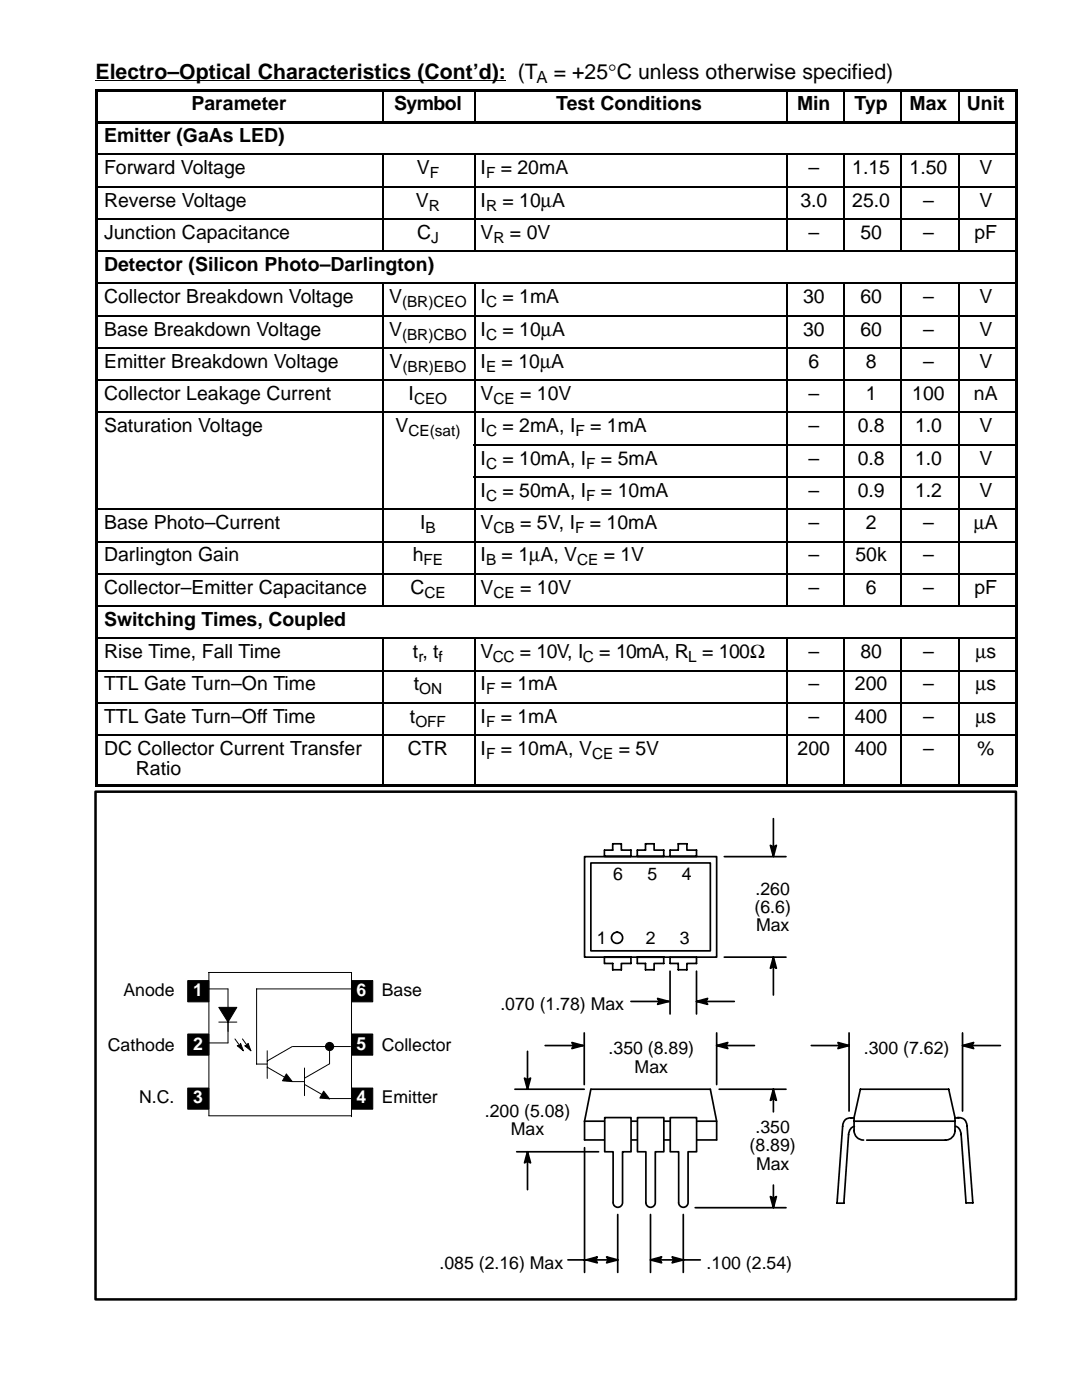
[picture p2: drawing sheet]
<svg xmlns="http://www.w3.org/2000/svg" width="216mm" height="279mm" viewBox="0 0 216 279" stroke-linecap="round" stroke-linejoin="round" font-family="sans-serif">
<path d="M19.1 16.1h81.8" fill="none" stroke="#000" stroke-width=".2"/>
<g fill="#000">
<path d="M19.1 17.8h.4v6.4h-.4z" fill-rule="evenodd"/>
<path d="M19.1 17.8h57.1v.5h-57.1z" fill-rule="evenodd"/>
<path d="M76.2 17.8h18.3v.5h-18.3z" fill-rule="evenodd"/>
<path d="M94.5 17.8h62.3v.5h-62.3z" fill-rule="evenodd"/>
<path d="M156.8 17.8h11.4v.5h-11.4z" fill-rule="evenodd"/>
<path d="M168.2 17.8h11.5v.5h-11.5z" fill-rule="evenodd"/>
<path d="M179.7 17.8h11.4v.5h-11.4z" fill-rule="evenodd"/>
<path d="M191.1 17.8h12v.5h-12z" fill-rule="evenodd"/>
<path d="M202.6 17.8h.4v6.4h-.4z" fill-rule="evenodd"/>
<path d="M19.1 24.2h.4v6.5h-.4z" fill-rule="evenodd"/>
<path d="M19.1 24.2h184v.5h-184z" fill-rule="evenodd"/>
<path d="M19.1 30.7h.4v6.4h-.4z" fill-rule="evenodd"/>
<path d="M19.1 37.1h.4v6.4h-.4z" fill-rule="evenodd"/>
<path d="M202.6 24.2h.4v6.5h-.4z" fill-rule="evenodd"/>
<path d="M202.6 30.7h.4v6.4h-.4z" fill-rule="evenodd"/>
<path d="M202.6 37.1h.4v6.4h-.4z" fill-rule="evenodd"/>
<path d="M19.1 43.5h.4v6.5h-.4z" fill-rule="evenodd"/>
<path d="M19.1 50h.4v6.4h-.4z" fill-rule="evenodd"/>
<path d="M19.1 56.4h.4v6.5h-.4z" fill-rule="evenodd"/>
<path d="M202.6 43.5h.4v6.5h-.4z" fill-rule="evenodd"/>
<path d="M202.6 50h.4v6.4h-.4z" fill-rule="evenodd"/>
<path d="M202.6 56.4h.4v6.5h-.4z" fill-rule="evenodd"/>
<path d="M19.1 62.8h.4v6.5h-.4z" fill-rule="evenodd"/>
<path d="M19.1 69.3h.4v6.4h-.4z" fill-rule="evenodd"/>
<path d="M19.1 75.7h.4v6.5h-.4z" fill-rule="evenodd"/>
<path d="M202.6 62.8h.4v6.5h-.4z" fill-rule="evenodd"/>
<path d="M202.6 69.3h.4v6.4h-.4z" fill-rule="evenodd"/>
<path d="M202.6 75.7h.4v6.5h-.4z" fill-rule="evenodd"/>
<path d="M19.1 82.2h.4v6.4h-.4z" fill-rule="evenodd"/>
<path d="M19.1 88.6h.4v6.4h-.4z" fill-rule="evenodd"/>
<path d="M19.1 95h.4v6.5h-.4z" fill-rule="evenodd"/>
<path d="M202.6 82.2h.4v6.4h-.4z" fill-rule="evenodd"/>
<path d="M202.6 88.6h.4v6.4h-.4z" fill-rule="evenodd"/>
<path d="M202.6 95h.4v6.5h-.4z" fill-rule="evenodd"/>
<path d="M19.1 101.5h.4v6.4h-.4z" fill-rule="evenodd"/>
<path d="M19.1 107.9h.4v6.5h-.4z" fill-rule="evenodd"/>
<path d="M19.1 114.4h.4v6.4h-.4z" fill-rule="evenodd"/>
<path d="M202.6 101.5h.4v6.4h-.4z" fill-rule="evenodd"/>
<path d="M202.6 107.9h.4v6.5h-.4z" fill-rule="evenodd"/>
<path d="M202.6 114.4h.4v6.4h-.4z" fill-rule="evenodd"/>
<path d="M19.1 120.8h.4v6.4h-.4z" fill-rule="evenodd"/>
<path d="M19.1 127.2h.4v6.5h-.4z" fill-rule="evenodd"/>
<path d="M19.1 133.7h.4v6.4h-.4z" fill-rule="evenodd"/>
<path d="M202.6 120.8h.4v6.4h-.4z" fill-rule="evenodd"/>
<path d="M202.6 127.2h.4v6.5h-.4z" fill-rule="evenodd"/>
<path d="M202.6 133.7h.4v6.4h-.4z" fill-rule="evenodd"/>
<path d="M19.1 140.1h.4v6.5h-.4z" fill-rule="evenodd"/>
<path d="M19.1 146.5h.4v10.5h-.4z" fill-rule="evenodd"/>
<path d="M19.1 156.6h57.1v.4h-57.1z" fill-rule="evenodd"/>
<path d="M76.2 156.6h18.3v.4h-18.3z" fill-rule="evenodd"/>
<path d="M94.5 156.6h62.3v.4h-62.3z" fill-rule="evenodd"/>
<path d="M156.8 156.6h11.4v.4h-11.4z" fill-rule="evenodd"/>
<path d="M168.2 156.6h11.5v.4h-11.5z" fill-rule="evenodd"/>
<path d="M179.7 156.6h11.4v.4h-11.4z" fill-rule="evenodd"/>
<path d="M191.1 156.6h12v.4h-12z" fill-rule="evenodd"/>
<path d="M202.6 140.1h.4v6.5h-.4z" fill-rule="evenodd"/>
<path d="M202.6 146.5h.4v10.5h-.4z" fill-rule="evenodd"/>
</g>
<g fill="none" stroke="#000" stroke-width=".32">
<path d="M76.4 17.8v6.4M94.7 17.8v6.4M157 17.8v6.4M168.4 17.8v6.4M179.8 17.8v6.4M191.3 17.8v6.4M19.1 30.8h184M19.1 37.3h184M76.4 30.7v19.3M94.7 30.7v19.3M157 30.7v19.3M168.4 30.7v19.3"/>
<path d="M179.8 30.7v19.3M191.3 30.7v19.3M19.1 43.7h184M19.1 50.1h184M19.1 56.6h184M76.4 56.4v64.4M94.7 56.4v64.4M157 56.4v64.4M168.4 56.4v64.4M179.8 56.4v64.4M191.3 56.4v64.4M19.1 63h184"/>
<path d="M19.1 69.4h184M19.1 75.9h184M19.1 82.3h184M94.5 88.8h108.6M94.5 95.2h108.6M19.1 101.6h184M19.1 108.1h184M19.1 114.5h184M19.1 121h184M19.1 127.4h184M19.1 133.8h184M76.4 127.2v29.8"/>
<path d="M94.7 127.2v29.8M157 127.2v29.8M168.4 127.2v29.8M179.8 127.2v29.8M191.3 127.2v29.8M19.1 140.3h184M19.1 146.7h184"/>
</g>
<path d="M19.1 158h183.6v101.3h-183.6z" fill="none" stroke="#000" stroke-width=".5"/>
<path d="M117.9 217.4h23.8M116.6 227.5h26.4M116.6 223.8h26.4" fill="none" stroke="#000" stroke-width=".34"/>
<path d="M120.7 223h5.2v6.9h-1.7v10.1a.94 .94 0 0 1-.9 .9 .94 .94 0 0 1-1-.9v-10.1h-1.6z" fill-rule="evenodd" fill="#fff"/>
<path d="M120.7 223h5.2v6.9h-1.7v10.1a.94 .94 0 0 1-.9 .9 .94 .94 0 0 1-1-.9v-10.1h-1.6z" fill="none" stroke="#000" stroke-width=".34"/>
<path d="M127.2 223h5.3v6.9h-1.7v10.1a.94 .94 0 0 1-1 .9 .94 .94 0 0 1-.9-.9v-10.1h-1.7z" fill-rule="evenodd" fill="#fff"/>
<path d="M127.2 223h5.3v6.9h-1.7v10.1a.94 .94 0 0 1-1 .9 .94 .94 0 0 1-.9-.9v-10.1h-1.7z" fill="none" stroke="#000" stroke-width=".34"/>
<path d="M133.7 223h5.3v6.9h-1.7v10.1a.94 .94 0 0 1-.9 .9 .94 .94 0 0 1-1-.9v-10.1h-1.7z" fill-rule="evenodd" fill="#fff"/>
<g fill="none" stroke="#000" stroke-width=".34">
<path d="M116.6 171h26.4v20h-26.4zM117.9 172.2h23.8v17.6h-23.8zM120.6 169.7v1.2M120.7 169.7h1.6v-1.3h1.7v1.3h1.9v1.2h-5.2M127.2 169.7v1.2M127.2 169.7h1.6v-1.3h1.7v1.3h1.9v1.2h-5.2M133.7 169.7v1.2M133.7 169.7h1.6v-1.3h1.8v1.3h1.9v1.2h-5.3M144.5 171h12.3M153.7 168.7l.6 .3 .6-.3-.6 2.2zM154.3 163.4v7.5M120.6 191v1.3"/>
<path d="M120.7 191h5.2v1.3h-1.9v1.2h-1.7v-1.2h-1.6M125.9 199.9h7.5M127.2 191v1.3M127.2 191h5.2v1.3h-1.9v1.2h-1.7v-1.2h-1.6M131.2 199.3l2.2 .6-2.2 .5 .4-.5zM133.7 191v1.3M133.7 193.8v8.6M133.7 191h5.3v1.3h-1.9v1.2h-1.8v-1.2h-1.6M139 199.9l2.2-.6-.3 .6 .3 .5zM139 193.8v8.6M139 199.9h7.5M144.5 191h12.3"/>
<path d="M154.3 191l.6 2.2-.6-.3-.6 .3zM154.3 191v7.6M102.7 217.4h13.9M104.7 215.2l.6 .3 .6-.3-.6 2.2zM105.3 209.8v7.6M108.8 208.7h7.5M114.1 208.1l2.2 .6-2.2 .6 .4-.6zM116.6 206.1v10.4M117.9 217.4l-1.3 6.4v3.7M141.7 217.4l1.3 6.4v3.7M143 208.7l2.2-.6-.3 .6 .3 .6zM143 206.1v10.4"/>
<path d="M143 208.7h7.5M143.5 217.4h13.3M154.3 217.4l.6 2.2-.6-.4-.6 .4zM154.3 217.4v4.5M161.9 208.7h7.5M167.2 208.1l2.2 .6-2.2 .6 .3-.6zM169.4 206.1v15.6M192.1 208.7l2.2-.6-.4 .6 .4 .6zM192.1 208.7h7.5M192.1 206.1v15.6M103.1 229.9h16.3M105.3 229.9l.6 2.2-.6-.4-.6 .4z"/>
<path d="M105.3 229.9v7.5M116.6 229v24.9M133.7 223h5.3v6.9h-1.7v10.1a.94 .94 0 0 1-.9 .9 .94 .94 0 0 1-1-.9v-10.1h-1.7zM153.7 238.8l.6 .4 .6-.4-.6 2.2zM154.3 236.5v4.5M170.1 223.1a1.61 1.61 0 0 0-2 1.7l-1.1 15.3h1.4l.9-13.6a1.64 1.64 0 0 1 1.2-1.7M170.1 223.1h.3M170.4 223.8h20.2M172.3 227.5a1.89 1.89 0 0 1-1.9-1.9v-2.6l1.3-5.6h17.6l1.3 5.6v2.6a1.89 1.89 0 0 1-1.9 1.9h-15.8M190.6 223.1h.7M191 223h.3M191.3 223.1a1.55 1.55 0 0 1 1.7 1.6l1.1 15.4h-1.3l-1-13.7a1.64 1.64 0 0 0-1.2-1.6"/>
<path d="M113.3 251.4h10M117 251.4l2.2-.6-.4 .6 .4 .6zM121 250.8l2.3 .6-2.3 .6 .4-.6zM123.3 242.4v11.5M129.8 251.4l2.2-.6-.3 .6 .3 .6zM129.8 251.4h9.9M129.8 242.4v11.5M134.1 250.8l2.2 .6-2.2 .6 .4-.6zM136.3 242.4v11.5M138.7 241h18.1"/>
<circle cx="123.1" cy="187.2" r="1.11"/>
</g>
<g fill="#000">
<path d="M153.7 168.7l.6 .3 .6-.3-.6 2.2z" fill-rule="evenodd"/>
<path d="M131.2 199.3l2.2 .6-2.2 .5 .4-.5z" fill-rule="evenodd"/>
<path d="M139 199.9l2.2-.6-.3 .6 .3 .5z" fill-rule="evenodd"/>
<path d="M154.3 191l.6 2.2-.6-.3-.6 .3z" fill-rule="evenodd"/>
<path d="M47.3 208.7l.5-.1 .2-.4 .6 1.5z" fill-rule="evenodd"/>
<path d="M48.8 208.7l.5-.1 .2-.4 .6 1.5z" fill-rule="evenodd"/>
<path d="M104.7 215.2l.6 .3 .6-.3-.6 2.2z" fill-rule="evenodd"/>
<path d="M114.1 208.1l2.2 .6-2.2 .6 .4-.6z" fill-rule="evenodd"/>
<path d="M143 208.7l2.2-.6-.3 .6 .3 .6z" fill-rule="evenodd"/>
<path d="M154.3 217.4l.6 2.2-.6-.4-.6 .4z" fill-rule="evenodd"/>
<path d="M167.2 208.1l2.2 .6-2.2 .6 .3-.6z" fill-rule="evenodd"/>
<path d="M192.1 208.7l2.2-.6-.4 .6 .4 .6z" fill-rule="evenodd"/>
<path d="M105.3 229.9l.6 2.2-.6-.4-.6 .4z" fill-rule="evenodd"/>
<path d="M153.7 238.8l.6 .4 .6-.4-.6 2.2z" fill-rule="evenodd"/>
<path d="M117 251.4l2.2-.6-.4 .6 .4 .6z" fill-rule="evenodd"/>
<path d="M121 250.8l2.3 .6-2.3 .6 .4-.6z" fill-rule="evenodd"/>
<path d="M129.8 251.4l2.2-.6-.3 .6 .3 .6z" fill-rule="evenodd"/>
<path d="M134.1 250.8l2.2 .6-2.2 .6 .4-.6z" fill-rule="evenodd"/>
</g>
<path d="M41.7 197.4h3.8v10.7h-3.8M43.7 204h3.6M46.9 207.3l1.7 2.4M47.3 208.7l.5-.1 .2-.4 .6 1.5zM48.4 207.3l1.7 2.4M48.8 208.7l.5-.1 .2-.4 .6 1.5zM58.3 208.9h11.6M65.2 219.2h4.9M70.1 222.7h-28.4v-28.6h28.4v28.8" fill="none" stroke="#000" stroke-width=".2"/>
<g fill="#000" stroke="#000" stroke-width=".2">
<path d="M43.7 201h3.6l-1.8 3z"/>
<path d="M37.5 195.7h4.2v4.2h-4.2z" fill-rule="evenodd"/>
<path d="M70.1 195.7h4.3v4.2h-4.3z" fill-rule="evenodd"/>
<path d="M37.5 206.4h4.2v4.2h-4.2z" fill-rule="evenodd"/>
<path d="M37.5 217.1h4.2v4.3h-4.2z" fill-rule="evenodd"/>
<path d="M70.1 206.4h4.3v4.2h-4.3z" fill-rule="evenodd"/>
<path d="M70.1 217.1h4.3v4.3h-4.3z" fill-rule="evenodd"/>
</g>
<path d="M58.3 215.9l7.5-5.3v10.4z" fill="#fff"/>
<path d="M58.3 215.9h2.4M60.8 216.4l5 2.9M60.8 213.1v5.6M65.8 212.3l-5 2.9" fill="none" stroke="#000" stroke-width=".2"/>
<path d="M64.6 217.8l1.2 1.5-2-.2z" fill="#000" stroke="#000" stroke-width=".2"/>
<path d="M50.9 212.4l7.4-5.2v10.3z" fill="#fff"/>
<path d="M70.1 197.4h-18.9v15h2.1M53.3 213l5 2.9M53.3 209.7v5.5M58.3 208.9l-5 2.8M65.8 208.9v3.4" fill="none" stroke="#000" stroke-width=".2"/>
<g fill="#000" stroke="#000" stroke-width=".2">
<path d="M57.1 214.3l1.2 1.6-1.9-.2z"/>
<circle cx="65.8" cy="208.9" r=".82"/>
</g>
<g font-size="4.2">
<text x="19.1" y="15.7">Electro–Optical Characteristics (Cont’d): (T</text>
<text x="110.5" y="15.7">= +25°C unless otherwise specified)</text>
</g>
<g font-size="3.9">
<text x="38.2" y="21.9">Parameter</text>
<text x="78.6" y="21.9">Symbol</text>
<text x="111" y="21.9">Test Conditions</text>
<text x="159" y="21.9">Min</text>
<text x="170.5" y="21.9">Typ</text>
<text x="181.5" y="21.9">Max</text>
<text x="192.9" y="21.9">Unit</text>
<text x="20.8" y="28.3">Emitter (GaAs LED)</text>
<text x="20.8" y="34.8">Forward Voltage</text>
<text x="83.2" y="34.8">V</text>
<text x="95.9" y="34.8">I</text>
<text x="99.9" y="34.8">= 20mA</text>
<text x="161.3" y="34.8">–</text>
<text x="170.1" y="34.8">1.15</text>
<text x="181.5" y="34.8">1.50</text>
<text x="195.4" y="34.8">V</text>
<text x="20.8" y="41.2">Reverse Voltage</text>
<text x="83" y="41.2">V</text>
<text x="95.9" y="41.2">I</text>
<text x="100.3" y="41.2">= 10µA</text>
<text x="159.7" y="41.2">3.0</text>
<text x="170.1" y="41.2">25.0</text>
<text x="184.2" y="41.2">–</text>
<text x="195.4" y="41.2">V</text>
<text x="20.8" y="47.7">Junction Capacitance</text>
<text x="83.2" y="47.7">C</text>
<text x="95.9" y="47.7">V</text>
<text x="101.8" y="47.7">= 0V</text>
<text x="161.3" y="47.7">–</text>
<text x="171.7" y="47.7">50</text>
<text x="184.2" y="47.7">–</text>
<text x="194.4" y="47.7">pF</text>
<text x="20.8" y="54.1">Detector (Silicon Photo–Darlington)</text>
<text x="20.8" y="60.5">Collector Breakdown Voltage</text>
<text x="77.6" y="60.5">V</text>
<text x="95.9" y="60.5">I</text>
<text x="100.3" y="60.5">= 1mA</text>
<text x="160.2" y="60.5">30</text>
<text x="171.7" y="60.5">60</text>
<text x="184.2" y="60.5">–</text>
<text x="195.4" y="60.5">V</text>
<text x="20.8" y="67">Base Breakdown Voltage</text>
<text x="77.6" y="67">V</text>
<text x="95.9" y="67">I</text>
<text x="100.3" y="67">= 10µA</text>
<text x="160.2" y="67">30</text>
<text x="171.7" y="67">60</text>
<text x="184.2" y="67">–</text>
<text x="195.4" y="67">V</text>
<text x="20.8" y="73.4">Emitter Breakdown Voltage</text>
<text x="77.7" y="73.4">V</text>
<text x="95.9" y="73.4">I</text>
<text x="100.1" y="73.4">= 10µA</text>
<text x="161.3" y="73.4">6</text>
<text x="172.8" y="73.4">8</text>
<text x="184.2" y="73.4">–</text>
<text x="195.4" y="73.4">V</text>
<text x="20.8" y="79.8">Collector Leakage Current</text>
<text x="81.5" y="79.8">I</text>
<text x="95.9" y="79.8">V</text>
<text x="103.8" y="79.8">= 10V</text>
<text x="161.3" y="79.8">–</text>
<text x="172.8" y="79.8">1</text>
<text x="182" y="79.8">100</text>
<text x="194.3" y="79.8">nA</text>
<text x="20.8" y="86.3">Saturation Voltage</text>
<text x="78.9" y="86.3">V</text>
<text x="95.9" y="86.3">I</text>
<text x="100.3" y="86.3">= 2mA, I</text>
<text x="117.8" y="86.3">= 1mA</text>
<text x="161.3" y="86.3">–</text>
<text x="171.1" y="86.3">0.8</text>
<text x="182.6" y="86.3">1.0</text>
<text x="195.4" y="86.3">V</text>
<text x="95.9" y="92.7">I</text>
<text x="100.3" y="92.7">= 10mA, I</text>
<text x="119.9" y="92.7">= 5mA</text>
<text x="161.3" y="92.7">–</text>
<text x="171.1" y="92.7">0.8</text>
<text x="182.6" y="92.7">1.0</text>
<text x="195.4" y="92.7">V</text>
<text x="95.9" y="99.2">I</text>
<text x="100.3" y="99.2">= 50mA, I</text>
<text x="119.9" y="99.2">= 10mA</text>
<text x="161.3" y="99.2">–</text>
<text x="171.1" y="99.2">0.9</text>
<text x="182.6" y="99.2">1.2</text>
<text x="195.4" y="99.2">V</text>
<text x="20.8" y="105.6">Base Photo–Current</text>
<text x="83.8" y="105.6">I</text>
<text x="95.9" y="105.6">V</text>
<text x="103.8" y="105.6">= 5V, I</text>
<text x="117.7" y="105.6">= 10mA</text>
<text x="161.3" y="105.6">–</text>
<text x="172.8" y="105.6">2</text>
<text x="184.2" y="105.6">–</text>
<text x="194.3" y="105.6">µA</text>
<text x="20.8" y="112">Darlington Gain</text>
<text x="82.4" y="112">h</text>
<text x="95.9" y="112">I</text>
<text x="100.1" y="112">= 1µA, V</text>
<text x="120.5" y="112">= 1V</text>
<text x="161.3" y="112">–</text>
<text x="170.7" y="112">50k</text>
<text x="184.2" y="112">–</text>
<text x="20.8" y="118.5">Collector–Emitter Capacitance</text>
<text x="81.9" y="118.5">C</text>
<text x="95.9" y="118.5">V</text>
<text x="103.8" y="118.5">= 10V</text>
<text x="161.3" y="118.5">–</text>
<text x="172.8" y="118.5">6</text>
<text x="184.2" y="118.5">–</text>
<text x="194.4" y="118.5">pF</text>
<text x="20.8" y="124.9">Switching Times, Coupled</text>
<text x="20.8" y="131.3">Rise Time, Fall Time</text>
<text x="82.4" y="131.3">t , t</text>
<text x="95.9" y="131.3">V</text>
<text x="103.7" y="131.3">= 10V, I</text>
<text x="119.6" y="131.3">= 10mA, R = 100Ω</text>
<text x="161.3" y="131.3">–</text>
<text x="171.7" y="131.3">80</text>
<text x="184.2" y="131.3">–</text>
<text x="194.6" y="131.3">µs</text>
<text x="20.8" y="137.8">TTL Gate Turn–On Time</text>
<text x="82.6" y="137.8">t</text>
<text x="95.9" y="137.8">I</text>
<text x="99.9" y="137.8">= 1mA</text>
<text x="161.3" y="137.8">–</text>
<text x="170.6" y="137.8">200</text>
<text x="184.2" y="137.8">–</text>
<text x="194.6" y="137.8">µs</text>
<text x="20.8" y="144.2">TTL Gate Turn–Off Time</text>
<text x="81.8" y="144.2">t</text>
<text x="95.9" y="144.2">I</text>
<text x="99.9" y="144.2">= 1mA</text>
<text x="161.3" y="144.2">–</text>
<text x="170.6" y="144.2">400</text>
<text x="184.2" y="144.2">–</text>
<text x="194.6" y="144.2">µs</text>
<text x="20.8" y="150.7">DC Collector Current Transfer</text>
<text x="27.1" y="154.7">Ratio</text>
<text x="81.4" y="150.7">CTR</text>
<text x="95.9" y="150.7">I</text>
<text x="99.9" y="150.7">= 10mA, V</text>
<text x="123.5" y="150.7">= 5V</text>
<text x="159.2" y="150.7">200</text>
<text x="170.6" y="150.7">400</text>
<text x="184.2" y="150.7">–</text>
<text x="195" y="150.7">%</text>
</g>
<g font-size="3.5">
<text x="122.4" y="175.6">6</text>
<text x="129.2" y="175.6">5</text>
<text x="136" y="175.6">4</text>
<text x="150.8" y="178.5">.260</text>
<text x="150.6" y="182.2">(6.6)</text>
<text x="150.9" y="185.9">Max</text>
<text x="119.1" y="188.3">1</text>
<text x="128.9" y="188.3">2</text>
<text x="135.7" y="188.3">3</text>
<text x="24.6" y="198.8">Anode</text>
<text x="76.2" y="198.8">Base</text>
<text x="99.8" y="201.6">.070 (1.78) Max</text>
<text x="21.5" y="209.8">Cathode</text>
<text x="76.2" y="209.8">Collector</text>
<text x="121.4" y="210.4">.350 (8.89)</text>
<text x="126.6" y="214.1">Max</text>
<text x="172.4" y="210.4">.300 (7.62)</text>
<text x="27.8" y="220.2">N.C.</text>
<text x="76.2" y="220.2">Emitter</text>
<text x="96.7" y="222.8">.200 (5.08)</text>
<text x="101.9" y="226.5">Max</text>
<text x="150.8" y="226">.350</text>
<text x="149.6" y="229.7">(8.89)</text>
<text x="150.9" y="233.4">Max</text>
<text x="87.7" y="253.2">.085 (2.16) Max</text>
<text x="141" y="253.2">.100 (2.54)</text>
</g>
<g font-size="3.5" fill="#fff">
<text x="38.5" y="198.8">1</text>
<text x="71.2" y="198.8">6</text>
<text x="38.5" y="209.5">2</text>
<text x="71.2" y="209.5">5</text>
<text x="38.5" y="220.2">3</text>
<text x="71.2" y="220.2">4</text>
</g>
<text font-size="3.4" x="107.1" y="16.6">A</text>
<g font-size="3.1">
<text x="85.8" y="35.6">F</text>
<text x="97" y="35.6">F</text>
<text x="85.6" y="42">R</text>
<text x="97" y="42">R</text>
<text x="86" y="48.5">J</text>
<text x="98.5" y="48.5">R</text>
<text x="80.2" y="61.3">(BR)CEO</text>
<text x="97" y="61.3">C</text>
<text x="80.2" y="67.8">(BR)CBO</text>
<text x="97" y="67.8">C</text>
<text x="80.3" y="74.2">(BR)EBO</text>
<text x="97" y="74.2">E</text>
<text x="82.6" y="80.6">CEO</text>
<text x="98.5" y="80.6">CE</text>
<text x="81.5" y="87.1">CE(sat)</text>
<text x="97" y="87.1">C</text>
<text x="114.8" y="87.1">F</text>
<text x="97" y="93.5">C</text>
<text x="117" y="93.5">F</text>
<text x="97" y="100">C</text>
<text x="117" y="100">F</text>
<text x="84.9" y="106.4">B</text>
<text x="98.5" y="106.4">CB</text>
<text x="114.8" y="106.4">F</text>
<text x="84.5" y="112.8">FE</text>
<text x="97" y="112.8">B</text>
<text x="115.2" y="112.8">CE</text>
<text x="84.7" y="119.3">CE</text>
<text x="98.5" y="119.3">CE</text>
<text x="83.5" y="132.1">r</text>
<text x="87.5" y="132.1">f</text>
<text x="98.4" y="132.1">CC</text>
<text x="116.3" y="132.1">C</text>
<text x="137.3" y="132.1">L</text>
<text x="83.6" y="138.6">ON</text>
<text x="97" y="138.6">F</text>
<text x="82.9" y="145">OFF</text>
<text x="97" y="145">F</text>
<text x="97" y="151.5">F</text>
<text x="118.1" y="151.5">CE</text>
</g>
</svg>
